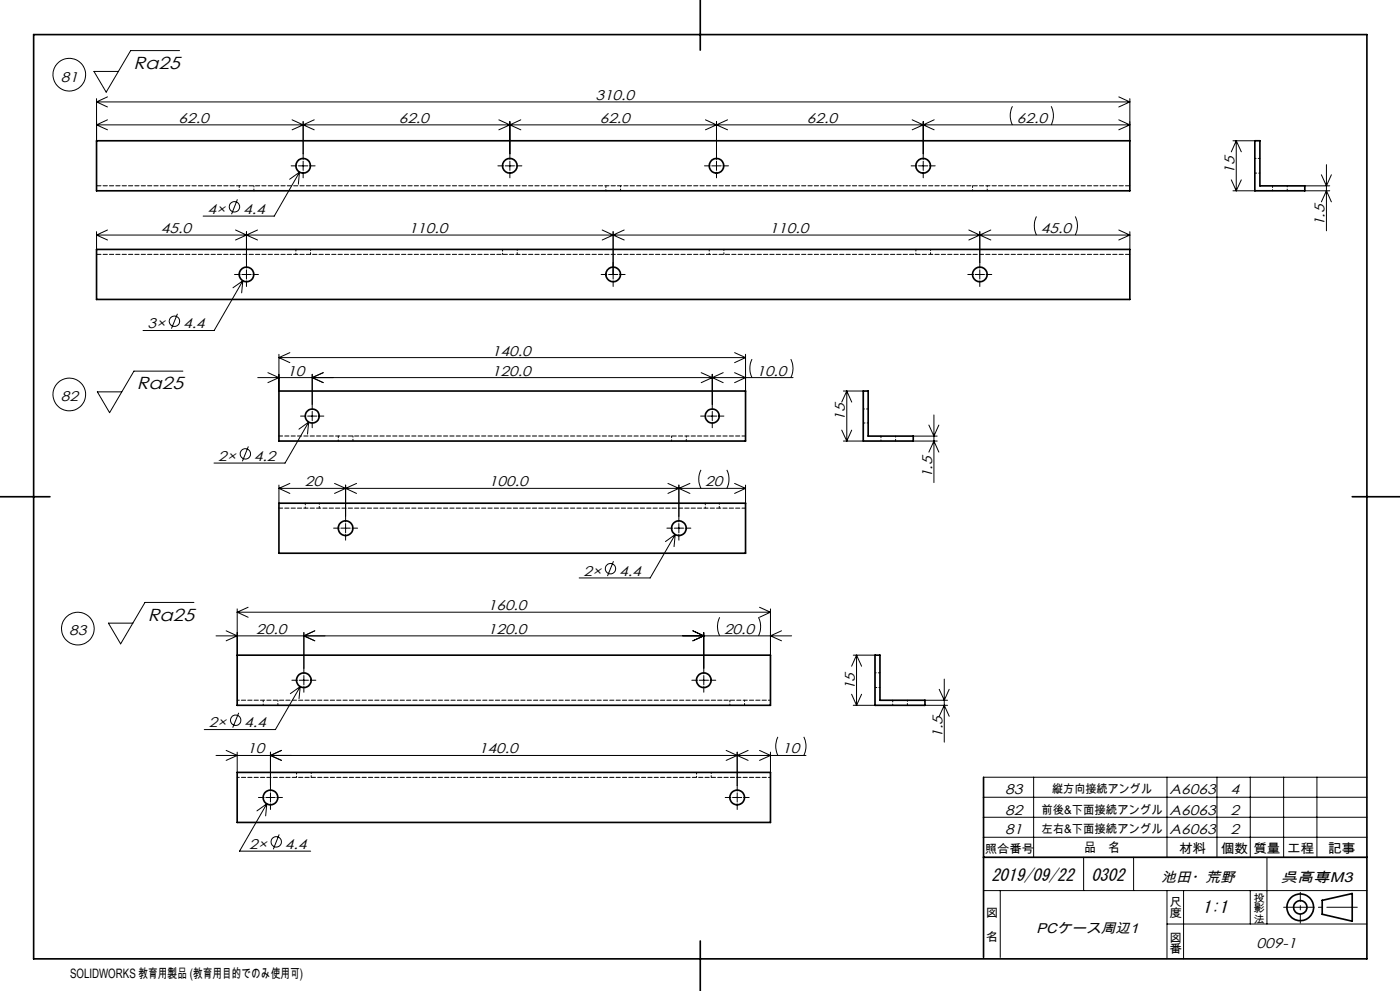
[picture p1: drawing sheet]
<svg xmlns="http://www.w3.org/2000/svg" width="420mm" height="297mm" viewBox="0 0 420 297" stroke-linecap="round" stroke-linejoin="round" font-family="sans-serif">
<g fill="none" stroke="#000" stroke-width=".3">
<path d="M53.9 15.2h-14.7l-7.3 12.4-3.7-6.2h7.3M29 29.6v12.6M29 37.4h309.9M29 37.4l3.2 1.5M29 30.5h309.9M29 30.5l3.2 1.6M32.2 35.9l-3.2 1.5M32.2 29l-3.2 1.5M87.6 35.9l3.3 1.5M90.9 36.4v11.4M90.9 37.4l-3.3 1.5M90.9 37.4l3.4 1.5"/>
<path d="M94.3 35.9l-3.4 1.5M149.6 35.9l3.4 1.5M153 36.4v11.4M153 37.4l-3.4 1.5M153 37.4l3.2 1.5M156.2 35.9l-3.2 1.5M211.6 35.9l3.3 1.5M214.9 36.4v11.4M214.9 37.4l-3.3 1.5M214.9 37.4l3.4 1.5M218.3 35.9l-3.4 1.5M273.6 35.9l3.4 1.5"/>
<path d="M277 36.4v11.4M277 37.4l-3.4 1.5M277 37.4l3.2 1.5M280.2 35.9l-3.2 1.5M303.7 31.9a6.1 6.1 0 0 0 0 5.5M315.3 31.9a6.1 6.1 0 0 1 0 5.5M335.6 29l3.3 1.5M335.6 35.9l3.3 1.5M338.9 29.6v12.6M338.9 30.5l-3.3 1.6M338.9 37.4l-3.3 1.5M71.2 59.8l-1.7 4.4"/>
<path d="M87.3 49.7h1.7M89.5 49.7h2.9M89.9 51.6l-7.6 13.2h-21.4M89.9 51.6l-3 2.1M89.9 51.6l-.4 3.6M90.9 48.3v2.8M90.9 51.6v1.7M92.9 49.7h1.6M149.4 49.7h1.7M151.6 49.7h2.7M153 48.3v2.8M153 51.6v1.7"/>
<path d="M154.8 49.7h1.8M211.3 49.7h1.7M213.5 49.7h2.9M214.9 48.3v2.8M214.9 51.6v1.7M216.9 49.7h1.6M273.3 49.7h1.8M275.6 49.7h2.7M277 48.3v2.8M277 51.6v1.7M278.8 49.7h1.8M369.4 53.9l1.5 3.3"/>
<path d="M369.9 57.2h6.5M369.9 42.2h6.5M370.9 42.2v15M370.9 42.2l1.5 3.3M370.9 42.2l-1.5 3.3M372.4 53.9l-1.5 3.3M391.4 57.2h7.5M391.4 55.7h7.5M396.4 52.4l1.5 3.3 1.5-3.3M397.9 49.4v19.8M29 69.4v5.4M29 70.4h309.9"/>
<path d="M29 70.4l3.2 1.5M32.2 68.9l-3.2 1.5M70.7 68.9l3.2 1.5M73.9 70.4l-3.2 1.5M73.9 69.4v11M73.9 70.4l3.4 1.5M77.3 68.9l-3.4 1.5M180.7 68.9l3.2 1.5M183.9 69.4v14.2M183.9 70.4l-3.2 1.5M183.9 70.4l3.4 1.5M187.3 68.9l-3.4 1.5"/>
<path d="M290.7 68.9l3.2 1.5M293.9 70.4l3.4 1.5M293.9 69.4v11M293.9 70.4l-3.2 1.5M297.3 68.9l-3.4 1.5M310.9 64.9a6.4 6.4 0 0 0 0 5.5M322.6 64.9a6.1 6.1 0 0 1 0 5.5M335.6 68.9l3.3 1.5M338.9 69.4v5.4M338.9 70.4l-3.3 1.5M396.4 60.5l1.5-3.3 1.5 3.3M53.2 94l-1.8 4.5"/>
<path d="M70.3 82.3h1.7M72.6 82.3h2.8M72.8 84.2l-8.6 14.9h-21.3M72.8 84.2l-2.9 2.1M72.8 84.2l-.3 3.6M73.9 80.9v2.7M73.9 84.2v1.7M75.8 82.3h1.7M180.3 82.3h1.7M182.6 82.3h2.7M183.9 84.2v1.7M185.8 82.3h1.7"/>
<path d="M290.3 82.3h1.8M292.6 82.3h2.7M293.9 80.9v2.7M293.9 84.2v1.7M295.8 82.3h1.7M54.9 111.2h-14.7l-7.3 12.5-3.7-6.3h7.3M77.3 113.2h160.6M80.4 111.7l3.3 1.5-3.3 1.5M83.7 106.2v11M83.7 107.2h140M83.7 107.2l3.3 1.5M87 105.7l-3.3 1.5"/>
<path d="M93.7 112.2v10.6M97 111.7l-3.3 1.5 3.3 1.5M210.4 111.7l3.3 1.5M213.7 112.2v10.6M213.7 113.2l-3.3 1.5M213.7 113.2l3.3 1.5M217 111.7l-3.3 1.5M220.4 105.7l3.3 1.5M220.4 111.7l3.3 1.5-3.3 1.5M223.7 106.2v11M223.7 107.2l-3.3 1.5M225.6 107.6a6.4 6.4 0 0 0 0 5.6"/>
<path d="M237.2 107.6a6.1 6.1 0 0 1 0 5.6M253 117.2h6M254 117.2v15M254 117.2l1.5 3.3M254 117.2l-1.5 3.3M74.5 133.8l-1.8 4.5M90.2 124.7h1.6M92.3 124.7h2.8M92.6 126.5l-7.1 12.3h-21.3M92.6 126.5l-2.9 2.1M92.6 126.5l-.3 3.6M93.7 123.3v2.8"/>
<path d="M93.7 126.6v1.6M95.6 124.7h1.6M210.2 124.7h1.6M212.3 124.7h2.8M213.7 123.3v2.8M213.7 126.6v1.6M215.6 124.7h1.6M252.5 128.9l1.5 3.3M253 132.2h6M255.5 128.9l-1.5 3.3M274 132.2h7.2M274 130.7h7.2"/>
<path d="M278.7 135.5l1.5-3.3 1.5 3.3M278.7 127.4l1.5 3.3 1.5-3.3M280.2 124.4v20.2M83.7 145.4v5.4M83.7 146.4l3.3 1.5M87 144.9l-3.3 1.5M100.1 158.3h1.7M100.4 144.9l3.3 1.5M102.3 158.3h2.8M103.7 156.9v2.8M103.7 145.4v11M103.7 146.4l-3.3 1.5"/>
<path d="M103.7 146.4l3.3 1.5M105.6 158.3h1.7M107 144.9l-3.3 1.5M200.1 158.3h1.7M200.4 144.9l3.3 1.5M202.3 158.3h2.8M203.7 156.9v2.8M203.7 146.4l-3.3 1.5M203.7 145.4v11M203.7 146.4l3.3 1.5M205.6 158.3h1.7M207 144.9l-3.3 1.5"/>
<path d="M210.3 140.8a6.1 6.1 0 0 0 0 5.6M218.1 140.8a6.4 6.4 0 0 1 0 5.6M220.4 144.9l3.3 1.5M223.7 146.4h-140M223.7 145.4v5.4M223.7 146.4l-3.3 1.5M103.7 160.2v1.7M184 168.2l-1.8 4.4M202.6 160.2l-7.5 13h-21.4M202.6 160.2l-3 2.1M202.6 160.2l-.4 3.6M203.7 160.2v1.7"/>
<path d="M58.2 180.5h-14.7l-7.3 12.5-3.7-6.2h7.4M64.8 190.6h172.7M67.8 189.1l3.4 1.5-3.4 1.4M71.2 182.5v13.9M71.2 183.5h159.9M71.2 183.5l3.2 1.5M74.4 182l-3.2 1.5M91.2 189.6v12.4M94.4 189.1l-3.2 1.5 3.2 1.4M207.9 189.1l3.2 1.5-3.2 1.4M211.1 189.6v12.4M215.9 185a6.1 6.1 0 0 0 0 5.6"/>
<path d="M227.5 185a6.4 6.4 0 0 1 0 5.6M227.9 182l3.2 1.5M231.1 182.5v13.9M231.1 183.5l-3.2 1.5M234.5 189.1l-3.4 1.5 3.4 1.4M256 196.4h6.5M257 196.4v15M257 196.4l1.5 3.3M257 196.4l-1.5 3.3M71.6 213.6l-1.8 4.5M87.6 203.9h1.7M89.7 203.9h2.8"/>
<path d="M90.1 205.8l-7.5 12.8h-21.3M90.1 205.8l-3 2.1M90.1 205.8l-.4 3.6M91.2 202.5v2.8M91.2 205.8v1.7M93.1 203.9h1.7M207.5 203.9h1.7M209.8 203.9h2.7M211.1 202.5v2.8M211.1 205.8v1.7M213 203.9h1.7M255.5 208.1l1.5 3.3"/>
<path d="M256 211.4h6.5M258.5 208.1l-1.5 3.3M277.5 211.4h6.8M277.5 209.9h6.8M281.8 214.7l1.5-3.3 1.5 3.3M281.8 206.6l1.5 3.3 1.5-3.3M283.3 203.5v18.9M67.8 224.9l3.4 1.5-3.4 1.5M71.2 225.4v6.1M77.5 239h1.7M79.8 239h2.7M81.1 237.6v2.8"/>
<path d="M81.1 225.4v11.7M83 239h1.7M84.5 224.9l-3.4 1.5 3.4 1.5M217.6 239h1.7M217.8 224.9l3.4 1.5M219.7 239h2.8M221.2 237.6v2.8M221.2 226.4l3.2 1.5M221.2 225.4v11.7M221.2 226.4l-3.4 1.5M223.1 239h1.7M224.4 224.9l-3.2 1.5"/>
<path d="M227.9 224.9l3.2 1.5-3.2 1.5M231.1 225.4v6.1M233.4 220.8a6.4 6.4 0 0 0 0 5.6M241.1 220.8a6.1 6.1 0 0 1 0 5.6M241.8 226.4h-177M295.1 238.9h115M295.1 232.9h115M310.1 232.9v24M350.1 232.9v24M365.1 232.9v24M375.1 232.9v24M385.1 232.9v24"/>
<path d="M395.1 232.9v24M80 240.9l-8.1 14.2h21.3M80 240.9l-2.9 2.1M80 240.9l-.3 3.6M81.1 240.9v1.7M83.7 250.1l-1.7 4.4M221.2 240.9v1.7M295.1 250.9h115M295.1 244.9h115M325.1 256.9v10M340.1 256.9v10M380.1 256.9v20"/>
<path d="M295.1 266.9h115M300.1 266.9v20M350.1 276.9h60M350.1 266.9v20.4M355.1 266.9v20.5M375.1 266.9v10"/>
<circle cx="20.8" cy="22.4" r="4.9"/>
<circle cx="70.3" cy="62" r="1.56"/>
<circle cx="52.3" cy="96.3" r="1.56"/>
<circle cx="20.8" cy="118.2" r="4.9"/>
<circle cx="73.6" cy="136" r="1.55"/>
<circle cx="183.2" cy="170.4" r="1.56"/>
<circle cx="23.4" cy="188.4" r="4.9"/>
<circle cx="70.7" cy="215.9" r="1.55"/>
<circle cx="82.9" cy="252.3" r="1.55"/>
</g>
<g fill="none" stroke="#000" stroke-width=".5">
<path d="M10.1 10.4h400v277h-400zM210.1 0v15M29 42.2h309.9v15h-309.9zM376.4 42.2h1.6v13.5h13.4v1.5h-15zM29 74.8h309.9v14.9h-309.9zM83.7 117.2h140v15h-140zM259 117.2h1.5v13.5h13.5v1.5h-15zM0 148.9h15M83.7 150.8h140v15h-140zM405.7 148.9h14.3M71.2 196.4h159.9v15h-159.9zM262.5 196.4h1.5v13.5h13.5v1.5h-15z"/>
<path d="M71.2 231.5h159.9v15h-159.9zM295.1 232.9v54M295.1 256.9h115M396.7 269.8l9-2v8.3l-9-2.1zM210.1 282v15"/>
<circle cx="90.9" cy="49.7" r="2.19"/>
<circle cx="152.9" cy="49.7" r="2.2"/>
<circle cx="214.9" cy="49.7" r="2.19"/>
<circle cx="276.9" cy="49.7" r="2.2"/>
<circle cx="74" cy="82.2" r="2.2"/>
<circle cx="184" cy="82.3" r="2.2"/>
<circle cx="294" cy="82.3" r="2.2"/>
<circle cx="93.7" cy="124.7" r="2.11"/>
<circle cx="213.7" cy="124.7" r="2.1"/>
<circle cx="103.7" cy="158.3" r="2.21"/>
<circle cx="203.7" cy="158.3" r="2.2"/>
<circle cx="91.1" cy="203.9" r="2.2"/>
<circle cx="211.2" cy="203.9" r="2.21"/>
<circle cx="81.1" cy="239" r="2.2"/>
<circle cx="221.1" cy="239" r="2.2"/>
<circle cx="390.1" cy="271.9" r="4"/>
<circle cx="390.1" cy="271.9" r="2"/>
</g>
<path d="M390.1 276.7v-9.3" fill="none" stroke="#000" stroke-width=".3" stroke-dasharray="30.5 1.3 1.3 1.3" stroke-dashoffset="27.8"/>
<path d="M385.1 271.9h22.1" fill="none" stroke="#000" stroke-width=".3" stroke-dasharray="30.5 1.3 1.3 1.3" stroke-dashoffset="21.3"/>
<g fill="none" stroke="#000" stroke-width=".3" stroke-dasharray="1.3 .6" stroke-dashoffset=".8">
<path d="M71.8 55.7v1.5M76.2 57.2v-1.5M181.8 55.7v1.5M186.2 57.2v-1.5M291.8 55.7v1.5M296.2 57.2v-1.5M376.5 51.9h1.5M378 47.5h-1.5M381.8 55.7v1.5M386.2 57.2v-1.5M88.8 74.7v1.5M93.2 76.2v-1.5"/>
<path d="M150.8 74.7v1.5M155.2 76.2v-1.5M212.8 74.7v1.5M217.2 76.2v-1.5M274.8 74.7v1.5M279.2 76.2v-1.5M101.5 130.7v1.5M105.9 132.2v-1.5M201.5 130.7v1.5M205.9 132.2v-1.5M259 126.8h1.5M260.5 122.6h-1.5"/>
<path d="M264.3 130.7v1.5M268.7 132.2v-1.5M91.6 150.8v1.5M95.8 152.3v-1.5M211.6 150.8v1.5M215.8 152.3v-1.5M79 209.8v1.5M83.4 211.3v-1.5M219 209.8v1.5M223.4 211.3v-1.5M262.5 206h1.5M264 201.6h-1.5"/>
<path d="M267.8 209.8v1.5M272.2 211.3v-1.5M89 231.5v1.5M93.4 233v-1.5M209 231.5v1.5M213.4 233v-1.5"/>
</g>
<path d="M339 55.7h-310M339 76.2h-310" fill="none" stroke="#000" stroke-width=".3" stroke-dasharray="1.3 .6" stroke-dashoffset="-.1"/>
<path d="M223.7 130.7h-140M223.7 152.3h-140" fill="none" stroke="#000" stroke-width=".3" stroke-dasharray="1.3 .6" stroke-dashoffset=".2"/>
<path d="M231.2 209.8h-160M231.2 233h-160" fill="none" stroke="#000" stroke-width=".3" stroke-dasharray="1.3 .6" stroke-dashoffset=".6"/>
<g font-size="5.2">
<text x="40" y="20.7">Ra25</text>
<text x="41" y="116.7">Ra25</text>
<text x="44.3" y="186">Ra25</text>
</g>
<g font-size="5.1">
<text x="297.4" y="263.9">2019/09/22</text>
<text x="327.4" y="263.9">0302</text>
<text x="360.8" y="273.5">1:1</text>
</g>
<g font-size="4.2">
<text x="18.2" y="24.4">81</text>
<text x="178.6" y="30">310.0</text>
<text x="53.6" y="36.8">62.0</text>
<text x="119.6" y="36.8">62.0</text>
<text x="179.9" y="36.8">62.0</text>
<text x="242.1" y="36.8">62.0</text>
<text x="305" y="36.8">62.0</text>
<text x="370.3" y="52.1" transform="rotate(-90 370.3 52.1)">15</text>
<text x="62.2" y="64.1">4×</text>
<text x="72.9" y="64.1">4.4</text>
<text x="48.3" y="69.8">45.0</text>
<text x="122.6" y="69.8">110.0</text>
<text x="230.9" y="69.8">110.0</text>
<text x="312.3" y="69.8">45.0</text>
<text x="397.4" y="67.9" transform="rotate(-90 397.4 67.9)">1.5</text>
<text x="44.2" y="98.4">3×</text>
<text x="54.9" y="98.4">4.4</text>
<text x="147.6" y="106.6">140.0</text>
<text x="86.1" y="112.6">10</text>
<text x="147.6" y="112.6">120.0</text>
<text x="226.9" y="112.6">10.0</text>
<text x="18.2" y="120.3">82</text>
<text x="253.5" y="126.2" transform="rotate(-90 253.5 126.2)">15</text>
<text x="65.5" y="138.2">2×</text>
<text x="76.2" y="138.2">4.2</text>
<text x="279.6" y="143.3" transform="rotate(-90 279.6 143.3)">1.5</text>
<text x="91.4" y="145.8">20</text>
<text x="146.7" y="145.8">100.0</text>
<text x="211.6" y="145.8">20</text>
<text x="175" y="172.6">2×</text>
<text x="185.7" y="172.6">4.4</text>
<text x="146.3" y="182.9">160.0</text>
<text x="20.8" y="190.4">83</text>
<text x="76.9" y="190">20.0</text>
<text x="146.3" y="190">120.0</text>
<text x="217.2" y="190">20.0</text>
<text x="256.4" y="206.9" transform="rotate(-90 256.4 206.9)">15</text>
<text x="62.6" y="218">2×</text>
<text x="73.3" y="218">4.4</text>
<text x="282.7" y="221.1" transform="rotate(-90 282.7 221.1)">1.5</text>
<text x="74.2" y="225.8">10</text>
<text x="143.7" y="225.8">140.0</text>
<text x="234.7" y="225.8">10</text>
<text x="301.6" y="237.9">83</text>
<text x="350.9" y="237.9">A6063</text>
<text x="369.1" y="237.9">4</text>
<text x="301.6" y="244.1">82</text>
<text x="350.9" y="244.1">A6063</text>
<text x="369.1" y="244.1">2</text>
<text x="301.6" y="249.9">81</text>
<text x="350.9" y="249.9">A6063</text>
<text x="369.1" y="249.9">2</text>
<text x="74.8" y="254.4">2×</text>
<text x="85.5" y="254.4">4.4</text>
<text x="348.4" y="264.4">池田・荒野</text>
<text x="384.2" y="264.4">呉高専M3</text>
<text x="310.9" y="279.7">PCケース周辺1</text>
<text x="377" y="284.1">009-1</text>
</g>
<g font-size="3.9">
<text x="325.2" y="255.5">品　名</text>
<text x="353.7" y="255.6">材料</text>
<text x="366.2" y="255.6">個数</text>
<text x="376" y="255.6">質量</text>
<text x="386.1" y="255.6">工程</text>
<text x="398.4" y="255.6">記事</text>
<text x="21" y="293">SOLIDWORKS 教育用製品 (教育用目的でのみ使用可)</text>
</g>
<g font-size="3.5">
<text x="315.6" y="237.7">縦方向接続アングル</text>
<text x="312.4" y="244">前後&amp;下面接続アングル</text>
<text x="312.4" y="249.7">左右&amp;下面接続アングル</text>
<text x="295.4" y="255.6">照合番号</text>
<text x="295.8" y="274.9">図</text>
<text x="350.8" y="271.4">尺</text>
<text x="350.8" y="274.9">度</text>
<text x="295.8" y="282">名</text>
<text x="350.8" y="282.2">図</text>
<text x="350.8" y="285.8">番</text>
</g>
<g font-size="3.2">
<text x="376" y="270.2">投</text>
<text x="376" y="273.4">影</text>
<text x="376" y="276.5">法</text>
</g>
</svg>
